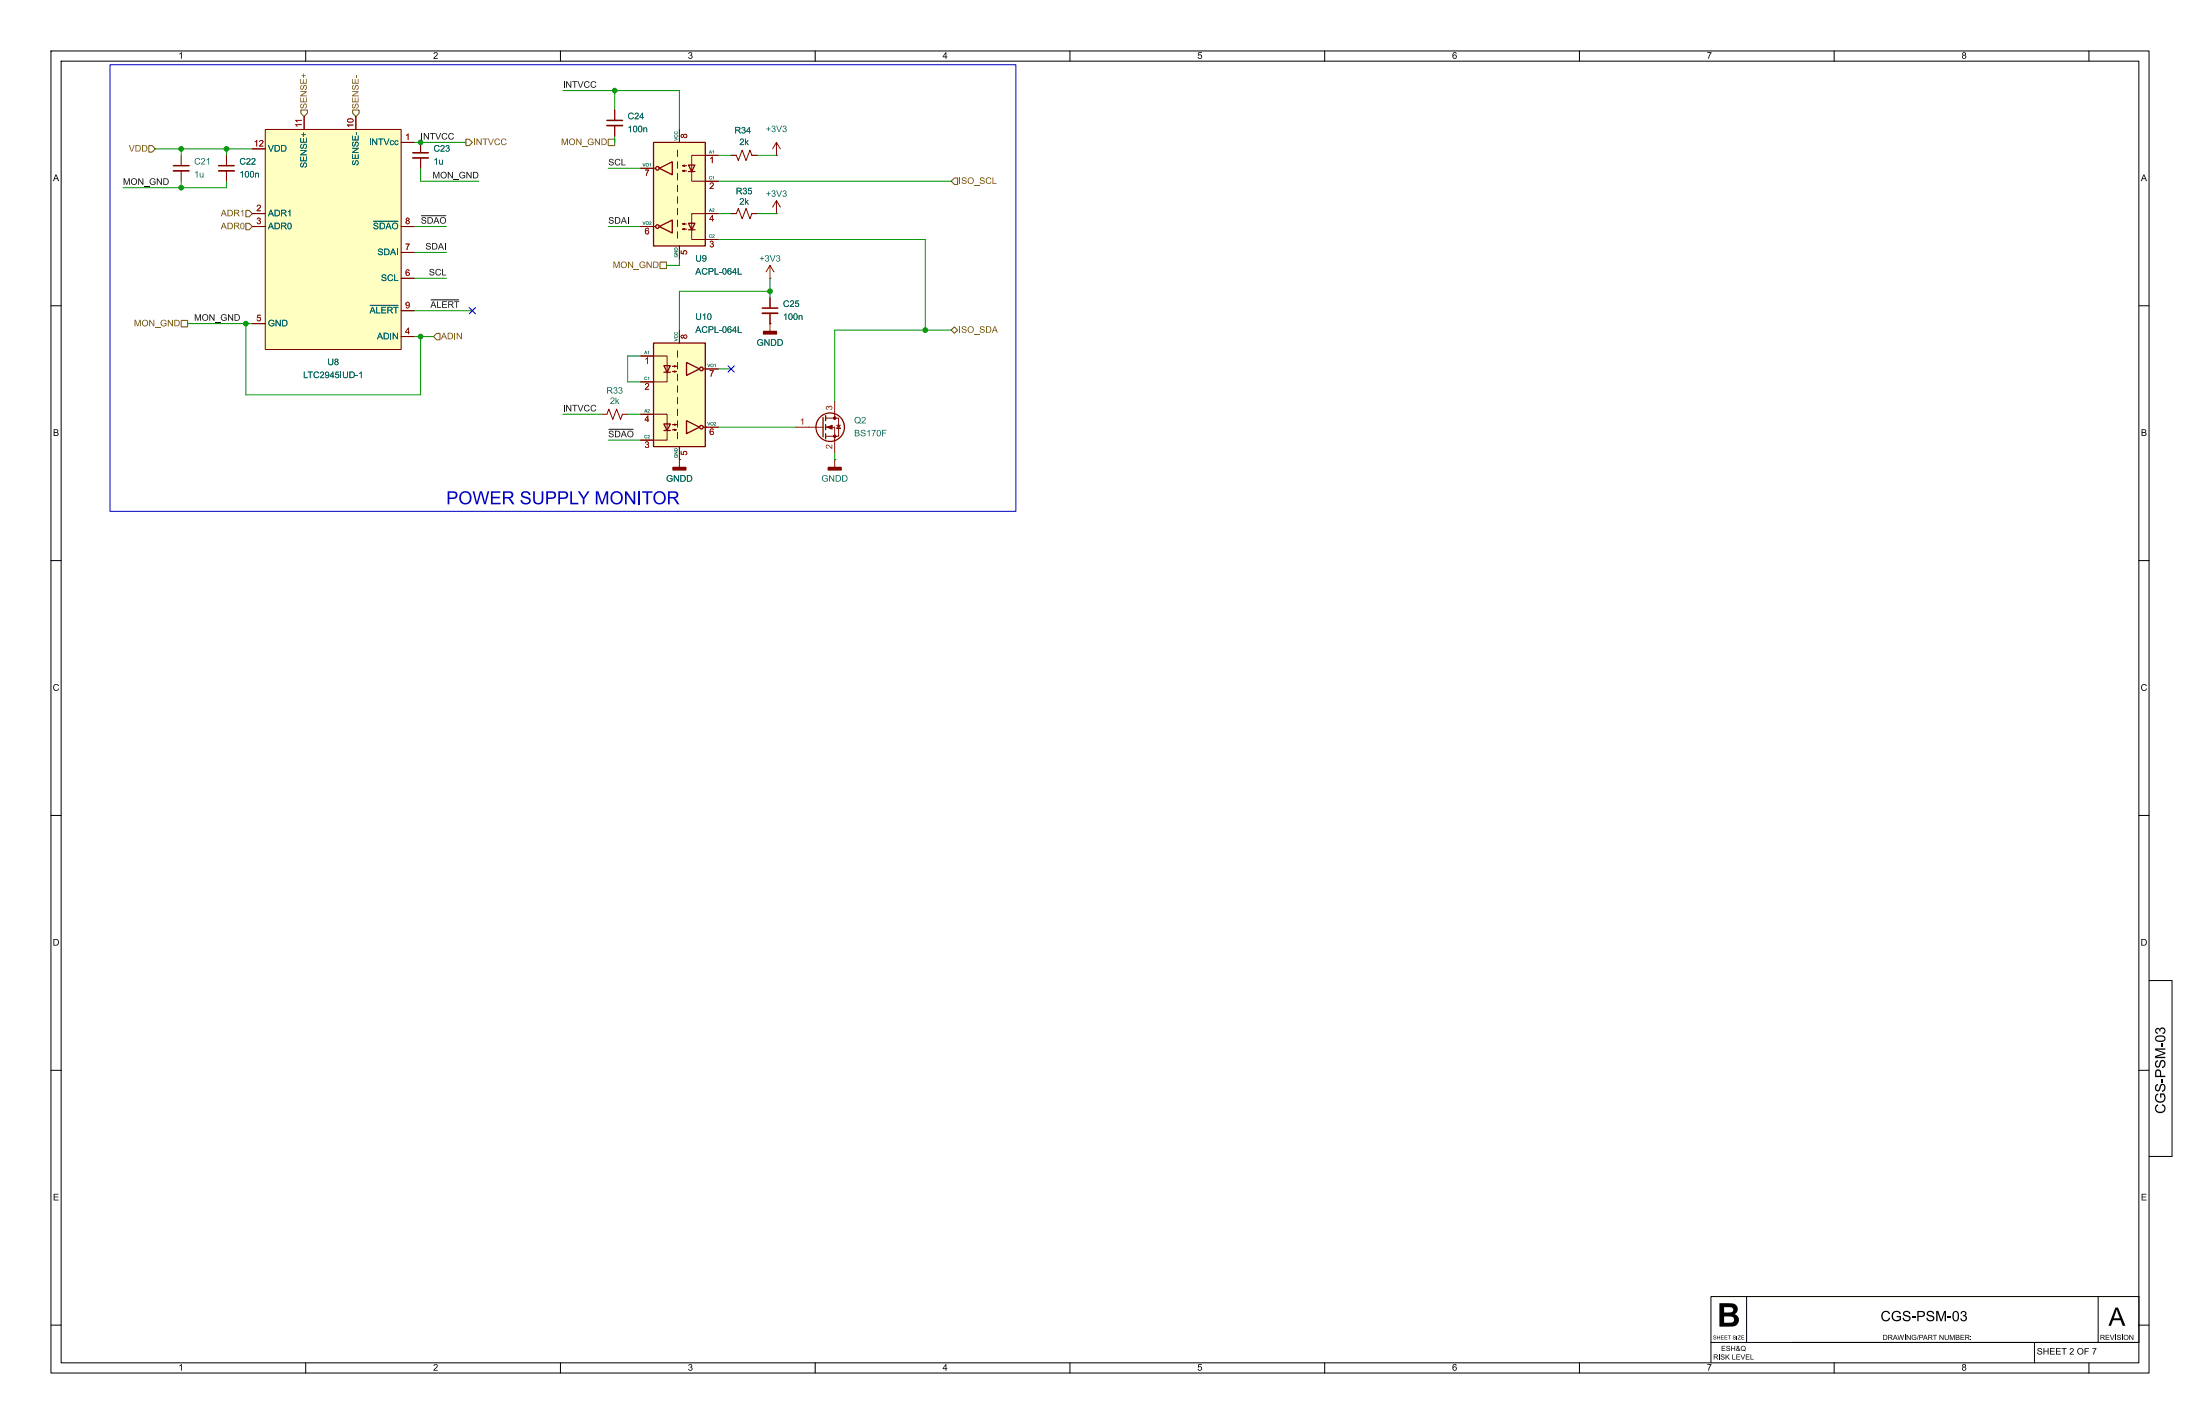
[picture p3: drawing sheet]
<svg xmlns="http://www.w3.org/2000/svg" width="432mm" height="279mm" viewBox="0 0 432 279" stroke-linecap="round" stroke-linejoin="round" font-family="sans-serif">
<g fill="none" stroke="#000" stroke-width=".2">
<path d="M10 10h411.8v259.4h-411.8zM12 12h407.8v255.4h-407.8zM60 10v2M110 10v2M160 10v2M210 10v2M260 10v2M310 10v2M360 10v2M410 10v2M10 60h2M419.8 60h2"/>
<path d="M10 110h2M419.8 110h2M10 160h2M419.8 160h2M421.8 192.4h4.5v34.5h-4.5M10 210h2M419.8 210h2M10 260h2M335.8 254.4h84v9h-84zM342.8 254.4v9M411.8 254.4v9M419.8 260h2"/>
<path d="M60 267.4v2M110 267.4v2M160 267.4v2M210 267.4v2M260 267.4v2M310 267.4v2M335.8 263.4v4M351.8 263.4h68M360 267.4v2M399.3 263.4v4M410 267.4v2"/>
</g>
<g fill="#000">
<path d="M423.2 210l.3-.2a.61 .61 0 0 1 .7 .8v.5h.8v.2h-2v-.7h.2v.5h.7v-.5a.37 .37 0 0 0-.3-.5 .37 .37 0 0 0-.4 .5h-.2zM423.1 214.8l.5-.2v.2a.74 .74 0 0 0-.3 1.1 .74 .74 0 0 0 1.1 .1 .81 .81 0 0 0 .2-1.2h-.4v.6h-.2v-.9h.7a1.05 1.05 0 0 1 .2 1.5 1.05 1.05 0 0 1-1.4 .2 1.05 1.05 0 0 1-.4-1.4zM423.2 203.4a1.18 1.18 0 0 1 1.8 .4 1.17 1.17 0 0 1-1.9 .4l-.1-.4h.2a.58 .58 0 0 0 .8 .4 .51 .51 0 0 0 .6 0 .51 .51 0 0 0 .2-.6 1.08 1.08 0 0 0-1.6 .2h-.2zM423.2 216.9l.3-.2 .1 .2a.66 .66 0 0 0-.3 .9 .66 .66 0 0 0 .8 .3 .62 .62 0 0 0 .7-.5 .62 .62 0 0 0-.5-.7l.1-.3a.95 .95 0 0 1 .5 1.3 .95 .95 0 0 1-1.3 .5 .92 .92 0 0 1-.4-1.5zM423.2 212.9l.4-.2v.2a.44 .44 0 0 0-.4 .5 .44 .44 0 0 0 .5 .4l.1-.2a.76 .76 0 0 1 .8-.9 .85 .85 0 0 1 .4 .8 .85 .85 0 0 1-.7 .7v-.2a.55 .55 0 0 0 .5-.5 .55 .55 0 0 0-.4-.6l-.3 .3a.7 .7 0 0 1-.8 .9 .85 .85 0 0 1-.1-1.2zM423.2 208.2l.4-.2v.3a.44 .44 0 0 0-.4 .5 .44 .44 0 0 0 .5 .4l.1-.2a.76 .76 0 0 1 .8-1 .85 .85 0 0 1 .4 .9 .85 .85 0 0 1-.7 .7v-.3a.55 .55 0 0 0 .5-.5 .55 .55 0 0 0-.4-.6l-.3 .4a.7 .7 0 0 1-.8 .8 .85 .85 0 0 1-.1-1.2zM424.1 211.6h.3v.8h-.3zM424.1 204.6h.3v.8h-.3zM423.2 201.8l.4-.1a.31 .31 0 0 0 .3 .2 .31 .31 0 0 0 .3-.3 .65 .65 0 0 1 .8 .5 .65 .65 0 0 1-.5 .8l-.1-.3a.4 .4 0 0 0 .4-.4 .4 .4 0 0 0-.5-.3 .4 .4 0 0 0-.3 .5h-.2a.35 .35 0 0 0-.2-.5 .35 .35 0 0 0-.4 .4 .35 .35 0 0 0 .3 .3v.3a.62 .62 0 0 1-.5-.5 .62 .62 0 0 1 .2-.6zM423 205.7h2v.3h-1.7l1.7 .5v.3l-1.7 .6h1.7v.2h-2v-.4l1.7-.6-1.7-.5zM336.4 265.8h.4a.28 .28 0 0 1 .4 .2 .28 .28 0 0 1-.3 .3l.3 .5h-.1l-.5-.5h-.1v.5h-.1v-.6h.5l.1-.2-.1-.1h-.4v.3h-.1zM337.4 265.8h.1v1h-.1z"/>
<path d="M337.8 265.8h.5l.2 .2h-.2a.21 .21 0 0 0-.2-.2 .21 .21 0 0 0-.1 .3l.1 .1a.35 .35 0 0 1 .3 .5 .35 .35 0 0 1-.6 0l-.1-.3h.1a.23 .23 0 0 0 .3 .3 .23 .23 0 0 0 .2-.4l-.5-.1zM337.9 264.1h.7v.1h-.6v.3h.6v.1h-.6v.4h.7v.1h-.8zM338.7 265.8h.1v.4l.5-.4h.2l-.4 .4 .4 .6h-.2l-.3-.6-.2 .2v.4h-.1zM338.9 264.1h.5l.2 .2-.2 .1a.21 .21 0 0 0-.2-.3 .21 .21 0 0 0-.1 .4h.1a.35 .35 0 0 1 .3 .5 .35 .35 0 0 1-.6 0l-.1-.3h.1a.23 .23 0 0 0 .3 .3 .23 .23 0 0 0 .1-.3l-.4-.2zM339.8 264.1h.1v.4h.5v-.4h.2v1h-.2v-.5h-.5v.5h-.1zM340 265.8h.1v.8h.5v.2h-.6zM340.8 265.8h.7v.1h-.6v.3h.6v.1h-.6v.3h.6v.2h-.7zM340.9 264.1a.24 .24 0 0 1 .4 .1 .24 .24 0 0 1-.1 .3l.1 .2 .2-.1-.1 .2 .2 .2h-.2a.4 .4 0 0 1-.7-.2l.3 .2 .3-.1-.3-.3-.1 .2-.1-.1a.22 .22 0 0 0 .2-.2 .22 .22 0 0 0-.1-.2l.2 .1h.1l-.1-.2-.2 .1zM341.6 265.8h.2l.3 .8 .3-.8h.1l-.4 1h-.1zM341.8 264.2a.51 .51 0 0 1 .7 0 .51 .51 0 0 1 0 .8l.1 .2-.7-.2-.2-.4h.1l.2 .3 .3 .1-.1-.1a.35 .35 0 0 0 .3-.4 .35 .35 0 0 0-.4-.3 .35 .35 0 0 0-.3 .4h-.1zM342.7 265.8h.7v.1h-.6v.3h.5v.1h-.5v.3h.6v.2h-.7zM343.6 265.8h.1v.8h.5v.2h-.6z"/>
</g>
<g fill="none" stroke="#840000" stroke-width=".2">
<path d="M82.5 27.9v2.1M82.5 31v2M143.5 41.9h1l.4-1 .8 2 .7-2 .8 2 .4-1h1M151.1 54.6h.1M151.1 52.1l-.7 1.2M151.1 52.1l.8 1.2M151.1 52.1v2.5M163.8 78.7v3.3M118.1 81.3h1l.4-1 .8 2 .7-2 .8 2 .4-1h1M133.3 90.2h.1M133.3 90.2v1.5M156.2 83.8h5.3"/>
<path d="M162.1 82h2.5v3.6h-2.5M162.1 83.8h1.7v5.1M163.8 90.2h.1M163.8 90.2v1.5M164.2 83.4h.8M164.6 83.4l.4 .7h-.8z"/>
</g>
<g fill="#840000" stroke="#840000" stroke-width=".25">
<path d="M162.6 91.7h2.5v.5h-2.5z"/>
<path d="M132.1 91.7h2.5v.5h-2.5z"/>
</g>
<g fill="none" stroke="#840000" stroke-width=".25">
<path d="M161.5 81.9v3.8M162.1 81.5v1.1M162.1 83.3v1M162.1 85.1v1"/>
<circle cx="162.9" cy="83.8" r="2.79"/>
</g>
<g fill="#840000" stroke="#840000" stroke-width=".2">
<path d="M162.3 83.8l1-.4v.8z"/>
<circle cx="163.8" cy="82" r=".25"/>
<circle cx="163.8" cy="85.6" r=".25"/>
</g>
<path d="M81 30h3.1" fill="none" stroke="#840000" stroke-width=".3"/>
<path d="M81 31h3.1" fill="none" stroke="#840000" stroke-width=".33"/>
<path d="M52.1 25.4h26.6v43.2h-26.6z" fill="#ffffc2"/>
<g fill="none" stroke="#840000" stroke-width=".2">
<path d="M35.6 30.5v2M35.6 33.5v2.1M44.4 30.5v2M44.4 33.5v2.1M52.1 25.4h26.6v43.2h-26.6zM78.7 27.9h2.6M49.5 41.9h2.6M49.5 44.5h2.6M78.7 44.5h2.6M78.7 49.5h2.6M78.7 54.6h2.6M49.5 63.5h2.6"/>
<path d="M78.7 61h2.6M78.7 66h2.6"/>
</g>
<path d="M72.7 59.9h5.4M73.3 43.4h4.8" fill="none" stroke="#006464" stroke-width=".2"/>
<path d="M34 32.5h3.1M42.9 32.5h3.1" fill="none" stroke="#840000" stroke-width=".3"/>
<path d="M34 33.5h3.1M42.9 33.5h3.1" fill="none" stroke="#840000" stroke-width=".33"/>
<path d="M128.3 67.3h10.1v20.3h-10.1z" fill="#ffffc2"/>
<g fill="none" stroke="#840000" stroke-width=".25">
<path d="M128.3 67.3h10.1v20.3h-10.1zM130.3 71.8h1.3l-.7 1.2zM130.3 73h1.3M134.7 71.1l2.6 1.3-2.6 1.3zM130.3 83.2h1.3l-.7 1.3zM130.3 84.5h1.3M134.7 82.6l2.6 1.2-2.6 1.3z"/>
<circle cx="137.7" cy="72.4" r=".36"/>
<circle cx="137.7" cy="83.8" r=".36"/>
</g>
<g fill="none" stroke="#840000" stroke-width=".2">
<path d="M125.7 69.9h2.6M128.4 69.9h2.5v3.3M130.9 73v1.9h-2.5M132 71.9h.7l-.4 .1v-.2l.4 .1M132 72.9h.7l-.4 .1v-.2l.4 .1M133 68.8v1.3M133 71.1v1.3M133 73.4v1.3M133 75.7v1.3M133 78v1.2M138 72.4h.4M128.4 81.3h2.5v1.9"/>
<path d="M130.9 83.1v3.3h-2.5M132 83.3h.7l-.4-.1v.2l.4-.1M132 84.3h.7l-.4-.1v.3l.4-.2M133 80.3v1.2M133 82.6v1.2M133 84.8v1.3M138 83.8h.6"/>
</g>
<path d="M126.7 70.4l.5-.3v1.3h-.2v-1l-.3 .2z" fill="#a90000"/>
<path d="M125.7 74.9h2.6" fill="none" stroke="#840000" stroke-width=".2"/>
<path d="M126.7 75.3a.41 .41 0 0 1 .6 0 .41 .41 0 0 1-.1 .6l-.4 .4h.6v.2h-.8l.4-.6a.27 .27 0 0 0 .3-.3 .27 .27 0 0 0-.3-.3 .27 .27 0 0 0-.3 .3l-.1-.1z" fill="#a90000"/>
<path d="M125.7 81.3h2.6" fill="none" stroke="#840000" stroke-width=".2"/>
<path d="M127.1 81.5h.1v.9h.2v.1h-.2v.3h-.1v-.3h-.6v-.1h.6v-.6l-.4 .6h-.2z" fill="#a90000"/>
<path d="M125.7 86.4h2.6" fill="none" stroke="#840000" stroke-width=".2"/>
<path d="M126.7 86.7a.34 .34 0 0 1 .5 0 .34 .34 0 0 1 0 .5 .4 .4 0 0 1 0 .7 .4 .4 0 0 1-.6-.4h.1a.26 .26 0 0 0 .3 .3 .26 .26 0 0 0 .2-.4 .26 .26 0 0 0-.3-.1v-.2a.22 .22 0 0 0 .3-.1 .22 .22 0 0 0-.2-.3 .22 .22 0 0 0-.2 .3l-.2-.1z" fill="#a90000"/>
<path d="M133.3 64.8v2.5" fill="none" stroke="#840000" stroke-width=".2"/>
<path d="M133.7 65.8l.3-.1 .2 .2a.38 .38 0 0 1 .6-.2 .38 .38 0 0 1 0 .6 .38 .38 0 0 1-.6-.1l-.3 .2-.3-.4 .3 .3 .3-.3a.26 .26 0 0 0 .4 .3 .26 .26 0 0 0 .1-.5 .26 .26 0 0 0-.4 .2h-.2l-.2-.2-.3 .2z" fill="#a90000"/>
<path d="M133.3 87.6v2.6" fill="none" stroke="#840000" stroke-width=".2"/>
<path d="M133.6 88.5h.2v.5l.3 .1a.42 .42 0 0 1 .2-.6 .42 .42 0 0 1 .6 .3 .42 .42 0 0 1-.4 .5v-.1a.28 .28 0 0 0 .1-.5 .28 .28 0 0 0-.4 0 .28 .28 0 0 0 .1 .4v.2l-.7-.1z" fill="#a90000"/>
<path d="M138.4 72.4h2.6" fill="none" stroke="#840000" stroke-width=".2"/>
<path d="M139.3 72.7h.8l-.5 1.2h-.1v-.4l.4-.7h-.6z" fill="#a90000"/>
<path d="M138.4 83.8h2.6" fill="none" stroke="#840000" stroke-width=".2"/>
<path d="M139.5 84.2l.4-.1 .2 .3-.5-.2-.2 .5a.41 .41 0 0 1 .7 .1 .41 .41 0 0 1-.4 .6 .41 .41 0 0 1-.4-.5h.2a.26 .26 0 0 0 .3 .2 .26 .26 0 0 0 .1-.4 .26 .26 0 0 0-.4 .1l-.2 .1z" fill="#a90000"/>
<path d="M149.6 60.5h3.1" fill="none" stroke="#840000" stroke-width=".3"/>
<path d="M149.6 61.5h3.1" fill="none" stroke="#840000" stroke-width=".33"/>
<path d="M151.1 58.4v2.1M151.1 61.5v2" fill="none" stroke="#840000" stroke-width=".2"/>
<path d="M128.3 27.9h10.1v20.4h-10.1z" fill="#ffffc2"/>
<g fill="none" stroke="#840000" stroke-width=".25">
<path d="M128.3 27.9h10.1v20.4h-10.1zM129.4 33l2.6-1.2v2.5zM135.1 32.4h1.3l-.6 1.3zM135.1 33.7h1.3M129.4 44.5l2.6-1.3v2.5zM135.1 43.8h1.3l-.6 1.3zM135.1 45.1h1.3"/>
<circle cx="129" cy="33" r=".36"/>
<circle cx="129" cy="44.5" r=".36"/>
</g>
<g fill="none" stroke="#840000" stroke-width=".2">
<path d="M125.7 33h3M133 29.5v1.2M133 31.8v1.2M133 34v1.3M133 36.3v1.3M133 38.6v1.3M134 32.5l.4-.1v.2l-.4-.1h.7M134 33.5l.4-.1v.3l-.4-.2h.7M135.8 33.7v1.9h2.5M138.3 30.5h-2.5v3.3M128.1 44.5h.6M133 40.9v1.3"/>
<path d="M133 43.2v1.3M133 45.5v1.2M134 43.9l.4 .2v-.3l-.4 .1h.7M134 45l.4 .1v-.3l-.4 .2h.7M135.8 43.7v3.3h2.5M138.3 41.9h-2.5v1.9"/>
</g>
<path d="M126.6 33.3h.8l-.5 1.2h-.1v-.3l.4-.8h-.6z" fill="#a90000"/>
<path d="M125.7 44.5h2.6" fill="none" stroke="#840000" stroke-width=".2"/>
<path d="M126.8 44.8l.4-.1 .2 .3-.5-.2-.2 .5a.41 .41 0 0 1 .7 .2 .41 .41 0 0 1-.4 .5 .41 .41 0 0 1-.4-.4h.2a.26 .26 0 0 0 .3 .2 .26 .26 0 0 0 .1-.5 .26 .26 0 0 0-.4 .2l-.2 .1z" fill="#a90000"/>
<path d="M133.3 25.4v2.5" fill="none" stroke="#840000" stroke-width=".2"/>
<path d="M133.7 26.4l.3-.1 .2 .2a.38 .38 0 0 1 .6-.1 .38 .38 0 0 1 0 .6 .38 .38 0 0 1-.6-.2l-.3 .2-.3-.3 .3 .2 .3-.2a.26 .26 0 0 0 .4 .2 .26 .26 0 0 0 .1-.4 .26 .26 0 0 0-.4 .1l-.2 .1-.2-.2-.3 .2z" fill="#a90000"/>
<path d="M133.3 48.3v2.5" fill="none" stroke="#840000" stroke-width=".2"/>
<path d="M133.6 49.2h.2v.5h.3a.42 .42 0 0 1 .2-.6 .42 .42 0 0 1 .6 .3 .42 .42 0 0 1-.4 .5v-.1a.28 .28 0 0 0 .1-.4 .28 .28 0 0 0-.4-.1 .28 .28 0 0 0 .1 .5v.1l-.7-.1z" fill="#a90000"/>
<path d="M138.4 30.5h2.6" fill="none" stroke="#840000" stroke-width=".2"/>
<path d="M139.4 31l.5-.3v1.3h-.2v-1l-.3 .2z" fill="#a90000"/>
<path d="M138.4 35.6h2.6" fill="none" stroke="#840000" stroke-width=".2"/>
<path d="M139.4 35.9a.41 .41 0 0 1 .6 .1 .41 .41 0 0 1-.1 .6l-.4 .3h.6v.2h-.8l.4-.6a.27 .27 0 0 0 .3-.3 .27 .27 0 0 0-.3-.2 .27 .27 0 0 0-.3 .2h-.1z" fill="#a90000"/>
<path d="M138.4 41.9h2.6" fill="none" stroke="#840000" stroke-width=".2"/>
<path d="M139.8 42.2h.1v.8h.2v.1h-.2v.3h-.1v-.3h-.6v-.1h.6v-.6l-.4 .6h-.2z" fill="#a90000"/>
<path d="M138.4 47h2.6" fill="none" stroke="#840000" stroke-width=".2"/>
<path d="M139.4 47.3a.34 .34 0 0 1 .5 0 .34 .34 0 0 1 0 .5 .4 .4 0 0 1 0 .7 .4 .4 0 0 1-.6-.3h.1a.26 .26 0 0 0 .3 .2 .26 .26 0 0 0 .2-.3 .26 .26 0 0 0-.3-.2v-.1a.22 .22 0 0 0 .3-.2 .22 .22 0 0 0-.2-.3 .22 .22 0 0 0-.2 .3h-.2z" fill="#a90000"/>
<g fill="none" stroke="#840000" stroke-width=".2">
<path d="M120.6 21.6v2M120.6 24.6v2.1M143.5 30.5h1l.4 1 .8-2 .7 2 .8-2 .4 1h1M152.4 30.5h.1M152.4 27.9l-.8 1.3M152.4 27.9l.8 1.3M152.4 27.9v2.6M152.4 39.4v2.5M152.4 39.4l-.8 1.2M152.4 39.4l.8 1.2M152.4 41.9h.1M151.1 63.5h.1"/>
<path d="M151.1 63.5v1.5"/>
</g>
<path d="M119.1 23.6h3.1" fill="none" stroke="#840000" stroke-width=".3"/>
<path d="M119.1 24.6h3.1" fill="none" stroke="#840000" stroke-width=".33"/>
<path d="M149.9 65h2.5v.5h-2.5z" fill="#840000" stroke="#840000" stroke-width=".25"/>
<path d="M29.2 28.6h.6l.7 .6-.7 .6h-.6zM59.1 21.6h1.2v.6l-.6 .7-.6-.7zM69.2 21.6h1.3v.6l-.7 .7-.6-.7zM91.4 27.3h.7l.6 .6-.6 .7h-.7zM119.4 27.3h1.2v1.3h-1.2zM186.7 35.6l.6-.7h.7v1.3h-.7zM48.3 43.8h.6l.6 .7-.6 .6h-.6zM48.3 41.3h.6l.6 .6-.6 .6h-.6zM129.5 51.4h1.3v1.3h-1.3zM35.6 62.9h1.2v1.2h-1.2zM85.7 65.4h.7v1.3h-.7l-.6-.7zM186.7 64.8l.6-.7 .7 .7-.7 .6z" fill="none" stroke="#725600" stroke-width=".2"/>
<path d="M84.6 58.8h5.4" fill="none" stroke="#0f0f0f" stroke-width=".2"/>
<g fill="#0f0f0f">
<path d="M82.8 42.7l.6-.1 .2 .3-.1 .1a.27 .27 0 0 0-.3-.3 .27 .27 0 0 0-.2 .4h.2a.43 .43 0 0 1 .4 .6 .43 .43 0 0 1-.7 .2l-.2-.3 .1-.1a.31 .31 0 0 0 .4 .3 .31 .31 0 0 0 .2-.4l-.6-.3z"/>
<path d="M83.9 42.6h.5a.64 .64 0 0 1 .6 .6 .64 .64 0 0 1-.6 .7h-.5v-.2h.5a.49 .49 0 0 0 .4-.5 .49 .49 0 0 0-.4-.4h-.3v.9h-.2z"/>
<path d="M85.5 42.6h.2l.6 1.3h-.2l-.2-.4h-.5l-.2 .4h-.1l.2-.5h.6l-.3-.7-.2 .7h-.1z"/>
<path d="M86.5 42.8a.63 .63 0 0 1 1 .1 .63 .63 0 0 1-.3 .9 .63 .63 0 0 1-.9-.5h.2a.48 .48 0 0 0 .6 .4 .48 .48 0 0 0 .3-.7 .48 .48 0 0 0-.6-.2l-.3 .5h-.2z"/>
</g>
<path d="M82.7 42.3h4.8" fill="none" stroke="#0f0f0f" stroke-width=".2"/>
<g fill="#0f0f0f">
<path d="M119.6 84.6l.6-.1 .2 .3-.1 .1a.27 .27 0 0 0-.3-.3 .27 .27 0 0 0-.2 .4h.2a.43 .43 0 0 1 .4 .6 .43 .43 0 0 1-.7 .2l-.2-.3 .1-.1a.31 .31 0 0 0 .4 .3 .31 .31 0 0 0 .2-.4l-.6-.2z"/>
<path d="M120.7 84.5h.4a.64 .64 0 0 1 .7 .6 .64 .64 0 0 1-.6 .7h-.5v-.2h.4a.49 .49 0 0 0 .5-.4 .49 .49 0 0 0-.5-.5h-.2v.9h-.2z"/>
<path d="M122.3 84.5h.2l.5 1.3h-.2l-.1-.4h-.5l-.2 .4h-.2l.2-.5h.6l-.2-.6-.2 .6h-.2z"/>
<path d="M123.3 84.7a.63 .63 0 0 1 1 .1 .63 .63 0 0 1-.3 .9 .63 .63 0 0 1-.9-.5h.2a.48 .48 0 0 0 .6 .4 .48 .48 0 0 0 .3-.7 .48 .48 0 0 0-.6-.2l-.3 .5h-.2z"/>
</g>
<path d="M119.5 84.2h4.8" fill="none" stroke="#0f0f0f" stroke-width=".2"/>
<g fill="none" stroke="#009600" stroke-width=".2">
<path d="M110.5 17.8h22.8v7.6M120.6 17.8v3.8M30.5 29.2h19M35.6 29.2v1.3M35.6 35.6v1.2M44.4 35.6v1.2h-20.3M44.4 29.2v1.3M81.3 27.9h10.1M82.5 33v2.6h11.5M119.4 33h6.3M120.6 26.7v1.2M141 30.5h2.5"/>
<path d="M141 35.6h45.7M148.6 30.5h3.8M81.3 44.5h6.3M81.3 49.5h6.3M81.3 54.6h6.3M119.4 44.5h6.3M133.3 50.8v1.3h-2.5M141 41.9h2.5M141 47h40.6v17.8M148.6 41.9h3.8M151.1 54.6v3.8M151.1 57.2h-17.8v7.6"/>
<path d="M36.8 63.5h12.7M48.3 63.5v14h34.2v-11.5M81.3 61h11.4M81.3 66h3.8M125.7 69.9h-2.5v5h2.5M141 72.4h2.5M186.7 64.8h-22.9v13.9M110.5 81.3h7.6M119.4 86.4h6.3M123.2 81.3h2.5M141 83.8h15.2M163.8 88.9v1.3"/>
</g>
<path d="M92.1 60.4l1.2 1.2M93.3 60.4l-1.2 1.2M142.9 71.8l1.2 1.2M144.1 71.8l-1.2 1.2" fill="none" stroke="#000084" stroke-width=".2"/>
<path d="M21.6 12.7h177.8v87.6h-177.8z" fill="none" stroke="#0000c2" stroke-width=".2"/>
<path d="M125.7 69.9h2.6" fill="none" stroke="#840000" stroke-width=".2"/>
<path d="M126.7 70.4l.5-.3v1.3h-.2v-1l-.3 .2z" fill="#a90000"/>
<path d="M125.7 74.9h2.6" fill="none" stroke="#840000" stroke-width=".2"/>
<path d="M126.7 75.3a.41 .41 0 0 1 .6 0 .41 .41 0 0 1-.1 .6l-.4 .4h.6v.2h-.8l.4-.6a.27 .27 0 0 0 .3-.3 .27 .27 0 0 0-.3-.3 .27 .27 0 0 0-.3 .3l-.1-.1z" fill="#a90000"/>
<path d="M125.7 81.3h2.6" fill="none" stroke="#840000" stroke-width=".2"/>
<path d="M127.1 81.5h.1v.9h.2v.1h-.2v.3h-.1v-.3h-.6v-.1h.6v-.6l-.4 .6h-.2z" fill="#a90000"/>
<path d="M125.7 86.4h2.6" fill="none" stroke="#840000" stroke-width=".2"/>
<path d="M126.7 86.7a.34 .34 0 0 1 .5 0 .34 .34 0 0 1 0 .5 .4 .4 0 0 1 0 .7 .4 .4 0 0 1-.6-.4h.1a.26 .26 0 0 0 .3 .3 .26 .26 0 0 0 .2-.4 .26 .26 0 0 0-.3-.1v-.2a.22 .22 0 0 0 .3-.1 .22 .22 0 0 0-.2-.3 .22 .22 0 0 0-.2 .3l-.2-.1z" fill="#a90000"/>
<path d="M133.3 64.8v2.5" fill="none" stroke="#840000" stroke-width=".2"/>
<path d="M133.7 65.8l.3-.1 .2 .2a.38 .38 0 0 1 .6-.2 .38 .38 0 0 1 0 .6 .38 .38 0 0 1-.6-.1l-.3 .2-.3-.4 .3 .3 .3-.3a.26 .26 0 0 0 .4 .3 .26 .26 0 0 0 .1-.5 .26 .26 0 0 0-.4 .2h-.2l-.2-.2-.3 .2z" fill="#a90000"/>
<path d="M133.3 87.6v2.6" fill="none" stroke="#840000" stroke-width=".2"/>
<path d="M133.6 88.5h.2v.5l.3 .1a.42 .42 0 0 1 .2-.6 .42 .42 0 0 1 .6 .3 .42 .42 0 0 1-.4 .5v-.1a.28 .28 0 0 0 .1-.5 .28 .28 0 0 0-.4 0 .28 .28 0 0 0 .1 .4v.2l-.7-.1z" fill="#a90000"/>
<path d="M138.4 72.4h2.6" fill="none" stroke="#840000" stroke-width=".2"/>
<path d="M139.3 72.7h.8l-.5 1.2h-.1v-.4l.4-.7h-.6z" fill="#a90000"/>
<path d="M138.4 83.8h2.6" fill="none" stroke="#840000" stroke-width=".2"/>
<path d="M139.5 84.2l.4-.1 .2 .3-.5-.2-.2 .5a.41 .41 0 0 1 .7 .1 .41 .41 0 0 1-.4 .6 .41 .41 0 0 1-.4-.5h.2a.26 .26 0 0 0 .3 .2 .26 .26 0 0 0 .1-.4 .26 .26 0 0 0-.4 .1l-.2 .1z" fill="#a90000"/>
<g fill="none" stroke="#840000" stroke-width=".2">
<path d="M44.4 30.5v2M44.4 33.5v2.1M78.7 27.9h2.6M82.5 27.9v2.1M82.5 31v2M125.7 33h2.6M49.5 41.9h2.6M49.5 44.5h2.6M78.7 44.5h2.6M78.7 49.5h2.6M78.7 54.6h2.6M151.1 58.4v2.1"/>
<path d="M49.5 63.5h2.6M78.7 61h2.6M78.7 66h2.6M151.1 61.5v2M133.3 90.2h.1"/>
</g>
<path d="M72.7 59.9h5.4M73.3 43.4h4.8" fill="none" stroke="#006464" stroke-width=".2"/>
<path d="M126.6 33.3h.8l-.5 1.2h-.1v-.3l.4-.8h-.6z" fill="#a90000"/>
<path d="M125.7 44.5h2.6" fill="none" stroke="#840000" stroke-width=".2"/>
<path d="M126.8 44.8l.4-.1 .2 .3-.5-.2-.2 .5a.41 .41 0 0 1 .7 .2 .41 .41 0 0 1-.4 .5 .41 .41 0 0 1-.4-.4h.2a.26 .26 0 0 0 .3 .2 .26 .26 0 0 0 .1-.5 .26 .26 0 0 0-.4 .2l-.2 .1z" fill="#a90000"/>
<path d="M133.3 25.4v2.5" fill="none" stroke="#840000" stroke-width=".2"/>
<path d="M133.7 26.4l.3-.1 .2 .2a.38 .38 0 0 1 .6-.1 .38 .38 0 0 1 0 .6 .38 .38 0 0 1-.6-.2l-.3 .2-.3-.3 .3 .2 .3-.2a.26 .26 0 0 0 .4 .2 .26 .26 0 0 0 .1-.4 .26 .26 0 0 0-.4 .1l-.2 .1-.2-.2-.3 .2z" fill="#a90000"/>
<path d="M133.3 48.3v2.5" fill="none" stroke="#840000" stroke-width=".2"/>
<path d="M133.6 49.2h.2v.5h.3a.42 .42 0 0 1 .2-.6 .42 .42 0 0 1 .6 .3 .42 .42 0 0 1-.4 .5v-.1a.28 .28 0 0 0 .1-.4 .28 .28 0 0 0-.4-.1 .28 .28 0 0 0 .1 .5v.1l-.7-.1z" fill="#a90000"/>
<path d="M138.4 30.5h2.6" fill="none" stroke="#840000" stroke-width=".2"/>
<path d="M139.4 31l.5-.3v1.3h-.2v-1l-.3 .2z" fill="#a90000"/>
<path d="M138.4 35.6h2.6" fill="none" stroke="#840000" stroke-width=".2"/>
<path d="M139.4 35.9a.41 .41 0 0 1 .6 .1 .41 .41 0 0 1-.1 .6l-.4 .3h.6v.2h-.8l.4-.6a.27 .27 0 0 0 .3-.3 .27 .27 0 0 0-.3-.2 .27 .27 0 0 0-.3 .2h-.1z" fill="#a90000"/>
<path d="M138.4 41.9h2.6" fill="none" stroke="#840000" stroke-width=".2"/>
<path d="M139.8 42.2h.1v.8h.2v.1h-.2v.3h-.1v-.3h-.6v-.1h.6v-.6l-.4 .6h-.2z" fill="#a90000"/>
<path d="M138.4 47h2.6" fill="none" stroke="#840000" stroke-width=".2"/>
<path d="M139.4 47.3a.34 .34 0 0 1 .5 0 .34 .34 0 0 1 0 .5 .4 .4 0 0 1 0 .7 .4 .4 0 0 1-.6-.3h.1a.26 .26 0 0 0 .3 .2 .26 .26 0 0 0 .2-.3 .26 .26 0 0 0-.3-.2v-.1a.22 .22 0 0 0 .3-.2 .22 .22 0 0 0-.2-.3 .22 .22 0 0 0-.2 .3h-.2z" fill="#a90000"/>
<path d="M120.6 21.6v2M120.6 24.6v2.1M143.5 30.5h1M147.6 30.5h1M143.5 41.9h1M147.6 41.9h1M151.1 63.5h.1" fill="none" stroke="#840000" stroke-width=".2"/>
<g fill="#009600" stroke="#009600" stroke-width=".2">
<circle cx="48.3" cy="63.5" r=".46"/>
<circle cx="82.5" cy="27.9" r=".46"/>
<circle cx="82.5" cy="66" r=".46"/>
<circle cx="44.4" cy="29.2" r=".46"/>
<circle cx="35.6" cy="29.2" r=".46"/>
<circle cx="35.6" cy="36.8" r=".46"/>
<circle cx="181.6" cy="64.8" r=".46"/>
<circle cx="151.1" cy="57.2" r=".46"/>
<circle cx="120.6" cy="17.8" r=".46"/>
</g>
<text font-size="6.4" x="337" y="262">B</text>
<text font-size="5" x="413.8" y="261.4">A</text>
<text font-size="3.5" fill="#0000c2" x="87.6" y="99.4">POWER SUPPLY MONITOR</text>
<text font-size="2.8" x="369.1" y="260">CGS-PSM-03</text>
<g font-size="1.8">
<text x="35" y="12">1</text>
<text x="85" y="12">2</text>
<text x="135" y="12">3</text>
<text x="185" y="12">4</text>
<text x="235" y="12">5</text>
<text x="285" y="12">6</text>
<text x="335" y="12">7</text>
<text x="385" y="12">8</text>
<text x="10.4" y="36">A</text>
<text x="420.2" y="36">A</text>
<text x="10.4" y="86">B</text>
<text x="420.2" y="86">B</text>
<text x="10.3" y="136">C</text>
<text x="420.1" y="136">C</text>
<text x="10.3" y="186">D</text>
<text x="420.1" y="186">D</text>
<text x="10.4" y="236">E</text>
<text x="420.2" y="236">E</text>
<text x="35" y="269.4">1</text>
<text x="85" y="269.4">2</text>
<text x="135" y="269.4">3</text>
<text x="185" y="269.4">4</text>
<text x="235" y="269.4">5</text>
<text x="285" y="269.4">6</text>
<text x="335" y="269.4">7</text>
<text x="385" y="269.4">8</text>
<text x="399.7" y="266.2">SHEET 2 OF 7</text>
</g>
<g font-size="1.8" fill="#0f0f0f">
<text x="110.5" y="17.4">INTVCC</text>
<text x="82.5" y="27.6">INTVCC</text>
<text x="84.9" y="35.2">MON_GND</text>
<text x="119.4" y="32.7">SCL</text>
<text x="24.1" y="36.5">MON_GND</text>
<text x="119.4" y="44.1">SDAI</text>
<text x="83.5" y="49.2">SDAI</text>
<text x="84.2" y="54.3">SCL</text>
<text x="38.1" y="63.2">MON_GND</text>
<text x="84.5" y="60.6">~{ALERT}</text>
<text x="110.5" y="80.9">INTVCC</text>
</g>
<g font-size="1.8" fill="#725600">
<text x="60.7" y="21.4" transform="rotate(-90 60.7 21.4)">SENSE+</text>
<text x="70.8" y="21.4" transform="rotate(-90 70.8 21.4)">SENSE-</text>
<text x="92.9" y="28.9">INTVCC</text>
<text x="110.1" y="28.9">MON_GND</text>
<text x="25.3" y="30.2">VDD</text>
<text x="188.2" y="36.6">ISO_SCL</text>
<text x="43.3" y="45.4">ADR0</text>
<text x="43.3" y="42.9">ADR1</text>
<text x="120.3" y="53.1">MON_GND</text>
<text x="26.3" y="64.5">MON_GND</text>
<text x="188.2" y="65.8">ISO_SDA</text>
<text x="86.6" y="67">ADIN</text>
</g>
<g font-size="1.8" fill="#006464">
<text x="123.2" y="23.9">C24</text>
<text x="72.4" y="28.9">INTVcc</text>
<text x="123.2" y="26.4">100n</text>
<text x="144.2" y="26.6">R34</text>
<text x="145.1" y="28.9">2k</text>
<text x="150.3" y="26.4">+3V3</text>
<text x="38.1" y="32.8">C21</text>
<text x="38.1" y="35.3">1u</text>
<text x="47" y="35.3">100n</text>
<text x="47" y="32.8">C22</text>
<text x="52.6" y="30.2">VDD</text>
<text x="60.7" y="33" transform="rotate(-90 60.7 33)">SENSE+</text>
<text x="70.8" y="32.5" transform="rotate(-90 70.8 32.5)">SENSE-</text>
<text x="85.1" y="30.2">C23</text>
<text x="85.1" y="32.8">1u</text>
<text x="144.4" y="38.6">R35</text>
<text x="145.1" y="40.6">2k</text>
<text x="150.3" y="39.1">+3V3</text>
<text x="52.6" y="42.9">ADR1</text>
<text x="52.6" y="45.4">ADR0</text>
<text x="73.2" y="45.4">~{SDAO}</text>
<text x="74.1" y="50.5">SDAI</text>
<text x="136.5" y="51.8">U9</text>
<text x="149" y="51.8">+3V3</text>
<text x="74.8" y="55.6">SCL</text>
<text x="136.5" y="54.3">ACPL-064L</text>
<text x="52.6" y="64.5">GND</text>
<text x="72.5" y="62">~{ALERT}</text>
<text x="136.5" y="63.2">U10</text>
<text x="136.5" y="65.8">ACPL-064L</text>
<text x="153.7" y="63.2">100n</text>
<text x="153.7" y="60.7">C25</text>
<text x="74" y="67">ADIN</text>
<text x="148.5" y="68.3">GNDD</text>
<text x="59.5" y="74.7">LTC2945IUD-1</text>
<text x="64.3" y="72.1">U8</text>
<text x="119" y="77.7">R33</text>
<text x="119.7" y="79.7">2k</text>
<text x="167.6" y="83.5">Q2</text>
<text x="167.6" y="86.1">BS170F</text>
<text x="130.7" y="95">GNDD</text>
<text x="161.2" y="95">GNDD</text>
</g>
<g font-size="1.8" fill="#a90000">
<text x="49.8" y="29">12</text>
<text x="59.4" y="25.1" transform="rotate(-90 59.4 25.1)">11</text>
<text x="69.6" y="25.1" transform="rotate(-90 69.6 25.1)">10</text>
<text x="79.5" y="27.7">1</text>
<text x="50.3" y="41.7">2</text>
<text x="50.3" y="44.2">3</text>
<text x="79.5" y="44.2">8</text>
<text x="79.5" y="49.3">7</text>
<text x="79.5" y="54.4">6</text>
<text x="50.3" y="63.2">5</text>
<text x="79.5" y="60.7">9</text>
<text x="79.5" y="65.8">4</text>
<text x="157" y="83.6">1</text>
<text x="163.6" y="80.5" transform="rotate(-90 163.6 80.5)">3</text>
<text x="163.6" y="88.1" transform="rotate(-90 163.6 88.1)">2</text>
</g>
<g font-size="1.4">
<text x="369.5" y="263.3">DRAWING/PARTNUMBER:</text>
<text x="412.2" y="263.3">REVISION</text>
</g>
<text font-size="1.1" x="336.2" y="263.1">SHEET SIZE</text>
<g font-size=".9" fill="#006464">
<text x="133.1" y="27.6" transform="rotate(-90 133.1 27.6)">VCC</text>
<text x="126.1" y="32.8">VO1</text>
<text x="139.1" y="35.3">C1</text>
<text x="139.2" y="30.2">A1</text>
<text x="139.2" y="41.7">A2</text>
<text x="126.1" y="44.2">VO2</text>
<text x="139.1" y="46.7">C2</text>
<text x="133.1" y="50.5" transform="rotate(-90 133.1 50.5)">GND</text>
<text x="126.5" y="69.6">A1</text>
<text x="133.1" y="67" transform="rotate(-90 133.1 67)">VCC</text>
<text x="126.4" y="74.7">C1</text>
<text x="138.8" y="72.1">VO1</text>
<text x="126.5" y="81">A2</text>
<text x="138.8" y="83.6">VO2</text>
<text x="126.4" y="86.1">C2</text>
<text x="133.1" y="89.9" transform="rotate(-90 133.1 89.9)">GND</text>
</g>
</svg>
